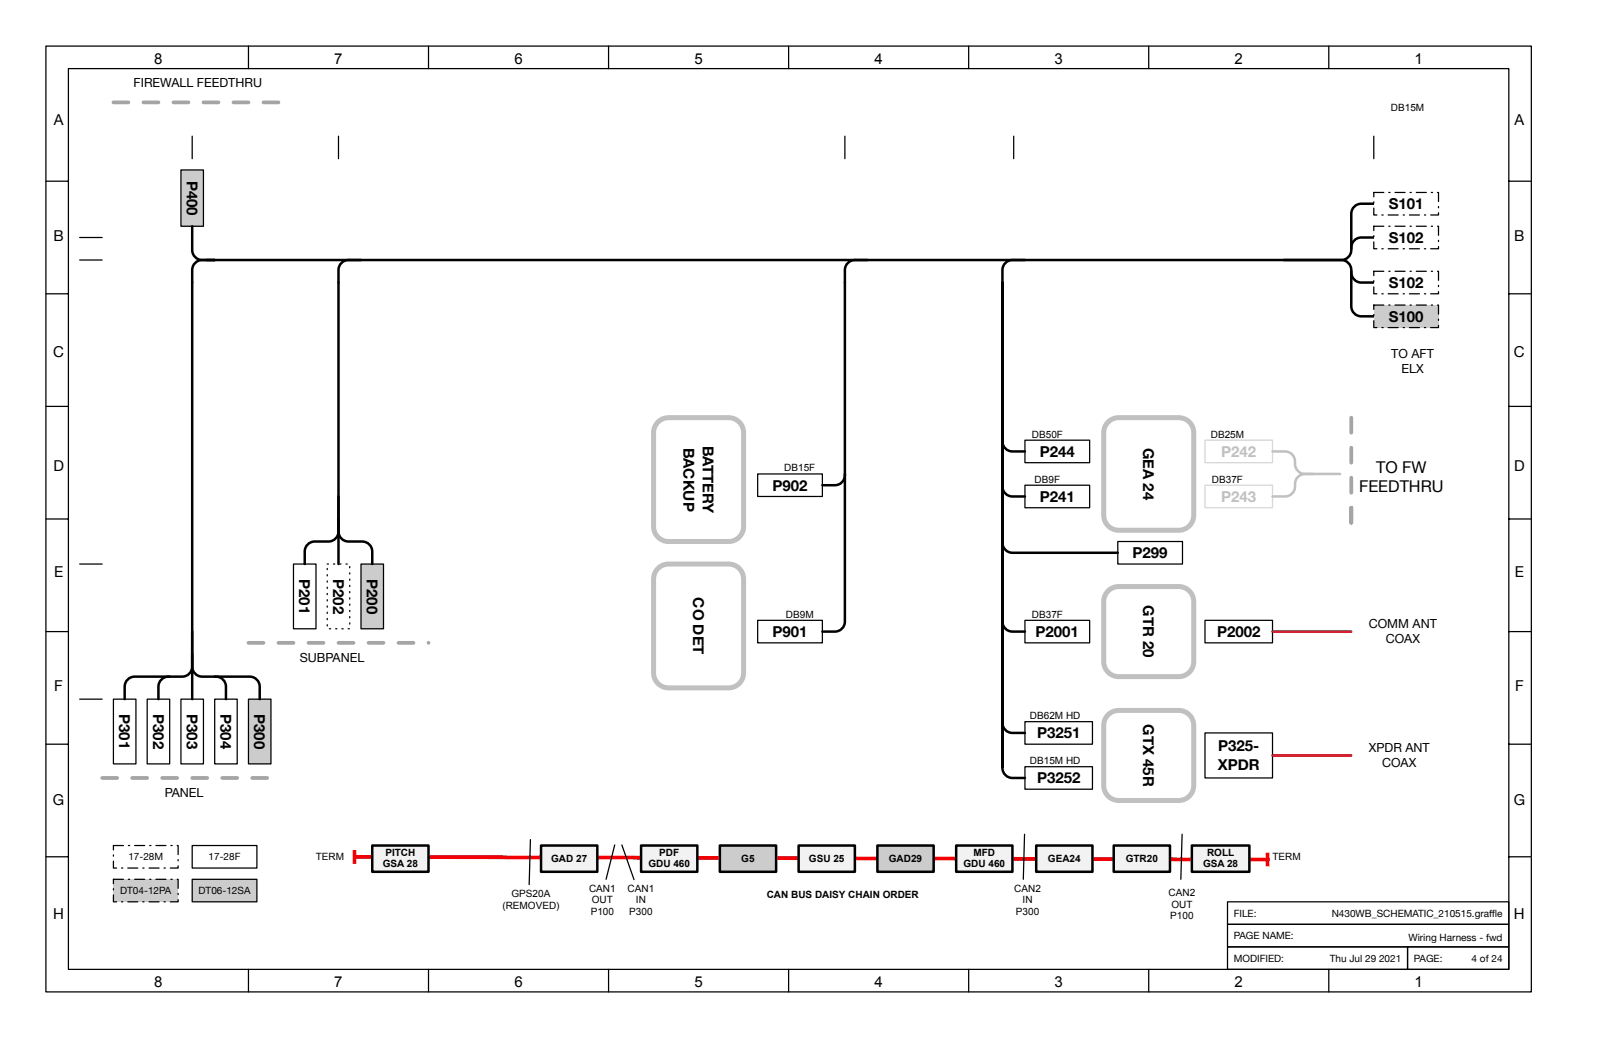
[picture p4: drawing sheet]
<svg xmlns="http://www.w3.org/2000/svg" width="432mm" height="279mm" viewBox="0 0 432 279" stroke-linecap="round" stroke-linejoin="round" font-family="sans-serif">
<path d="M30.4 187.3h6v17.3h-6z" fill="none" stroke="#000" stroke-width=".34"/>
<path d="M48.5 45.5h6v15.1h-6z" fill="#ccc"/>
<path d="M48.5 45.5h6v15.1h-6z" fill="none" stroke="#000" stroke-width=".34"/>
<path d="M39.4 187.3h6.1v17.3h-6.1z" fill="#fff"/>
<path d="M39.4 187.3h6.1v17.3h-6.1z" fill="none" stroke="#000" stroke-width=".34"/>
<path d="M48.5 187.3h6v17.3h-6z" fill="#fff"/>
<path d="M48.5 187.3h6v17.3h-6z" fill="none" stroke="#000" stroke-width=".34"/>
<path d="M57.5 187.3h6.1v17.3h-6.1z" fill="#fff"/>
<path d="M57.5 187.3h6.1v17.3h-6.1z" fill="none" stroke="#000" stroke-width=".34"/>
<path d="M66.6 187.3h6v17.3h-6z" fill="#ccc"/>
<path d="M66.6 187.3h6v17.3h-6z" fill="none" stroke="#000" stroke-width=".34"/>
<path d="M78.7 151.1h6v17.3h-6z" fill="#fff"/>
<path d="M78.7 151.1h6v17.3h-6z" fill="none" stroke="#000" stroke-width=".34"/>
<path d="M87.7 151.1h6v17.3h-6z" fill="#fff"/>
<path d="M87.7 151.1h6v17.3h-6z" fill="none" stroke="#000" stroke-width=".34" stroke-dasharray=".3 1.3"/>
<path d="M96.8 151.1h6v17.3h-6z" fill="#ccc"/>
<path d="M96.8 151.1h6v17.3h-6z" fill="none" stroke="#000" stroke-width=".34"/>
<path d="M297 113.1a4 4 0 0 1 2.9-1.2h16a4 4 0 0 1 4.1 4v22.1a4 4 0 0 1-4.1 4h-16a4 4 0 0 1-4.1-4v-22.1a4 4 0 0 1 1.2-2.8z" fill="#fff"/>
<path d="M297 113.1a4 4 0 0 1 2.9-1.2h16a4 4 0 0 1 4.1 4v22.1a4 4 0 0 1-4.1 4h-16a4 4 0 0 1-4.1-4v-22.1a4 4 0 0 1 1.2-2.8z" fill="none" stroke="#c0c0c0" stroke-width="1.3"/>
<path d="M297 158.3a4 4 0 0 1 2.9-1.2h16a4 4 0 0 1 4.1 4v16.1a4 4 0 0 1-4.1 4.1h-16a4 4 0 0 1-4.1-4.1v-16.1a4 4 0 0 1 1.2-2.8z" fill="#fff"/>
<path d="M297 158.3a4 4 0 0 1 2.9-1.2h16a4 4 0 0 1 4.1 4v16.1a4 4 0 0 1-4.1 4.1h-16a4 4 0 0 1-4.1-4.1v-16.1a4 4 0 0 1 1.2-2.8z" fill="none" stroke="#c0c0c0" stroke-width="1.3"/>
<path d="M297 191.5a4 4 0 0 1 2.9-1.2h16a4 4 0 0 1 4.1 4v16.1a4 4 0 0 1-4.1 4h-16a4 4 0 0 1-4.1-4v-16.1a4 4 0 0 1 1.2-2.8z" fill="#fff"/>
<path d="M297 191.5a4 4 0 0 1 2.9-1.2h16a4 4 0 0 1 4.1 4v16.1a4 4 0 0 1-4.1 4h-16a4 4 0 0 1-4.1-4v-16.1a4 4 0 0 1 1.2-2.8z" fill="none" stroke="#c0c0c0" stroke-width="1.3"/>
<path d="M274.7 117.9h17.4v6h-17.4z" fill="#fff"/>
<path d="M274.7 117.9h17.4v6h-17.4z" fill="none" stroke="#000" stroke-width=".34"/>
<path d="M274.7 130h17.4v6h-17.4z" fill="#fff"/>
<path d="M274.7 130h17.4v6h-17.4z" fill="none" stroke="#000" stroke-width=".34"/>
<path d="M323 117.9h18.1v6h-18.1z" fill="#fff"/>
<path d="M323 117.9h18.1v6h-18.1z" fill="none" stroke="#d6d6d6" stroke-width=".34"/>
<path d="M323 130h18.1v6h-18.1z" fill="#fff"/>
<path d="M323 130h18.1v6h-18.1z" fill="none" stroke="#d6d6d6" stroke-width=".34"/>
<path d="M299.6 145.1h17.3v6h-17.3z" fill="#fff"/>
<path d="M299.6 145.1h17.3v6h-17.3z" fill="none" stroke="#000" stroke-width=".34"/>
<path d="M323 166.2h18.1v6h-18.1z" fill="#fff"/>
<path d="M323 166.2h18.1v6h-18.1z" fill="none" stroke="#000" stroke-width=".34"/>
<path d="M274.7 166.2h17.4v6h-17.4z" fill="#fff"/>
<path d="M274.7 166.2h17.4v6h-17.4z" fill="none" stroke="#000" stroke-width=".34"/>
<path d="M323 196.3h18.1v12.1h-18.1z" fill="#fff"/>
<path d="M323 196.3h18.1v12.1h-18.1z" fill="none" stroke="#000" stroke-width=".34"/>
<path d="M274.7 193.3h18.1v6.1h-18.1z" fill="#fff"/>
<path d="M274.7 193.3h18.1v6.1h-18.1z" fill="none" stroke="#000" stroke-width=".34"/>
<path d="M274.7 205.4h18.1v6h-18.1z" fill="#fff"/>
<path d="M274.7 205.4h18.1v6h-18.1z" fill="none" stroke="#000" stroke-width=".34"/>
<path d="M176.4 113.1a4 4 0 0 1 2.8-1.2h16.1a4 4 0 0 1 4 4v25.1a4 4 0 0 1-4 4.1h-16.1a4 4 0 0 1-4-4.1v-25.1a4 4 0 0 1 1.2-2.8z" fill="#fff"/>
<path d="M176.4 113.1a4 4 0 0 1 2.8-1.2h16.1a4 4 0 0 1 4 4v25.1a4 4 0 0 1-4 4.1h-16.1a4 4 0 0 1-4-4.1v-25.1a4 4 0 0 1 1.2-2.8z" fill="none" stroke="#c0c0c0" stroke-width="1.3"/>
<path d="M176.4 152.3a4 4 0 0 1 2.8-1.2h16.1a4 4 0 0 1 4 4v25.2a4 4 0 0 1-4 4h-16.1a4 4 0 0 1-4-4v-25.2a4 4 0 0 1 1.2-2.8z" fill="#fff"/>
<path d="M176.4 152.3a4 4 0 0 1 2.8-1.2h16.1a4 4 0 0 1 4 4v25.2a4 4 0 0 1-4 4h-16.1a4 4 0 0 1-4-4v-25.2a4 4 0 0 1 1.2-2.8z" fill="none" stroke="#c0c0c0" stroke-width="1.3"/>
<path d="M203.1 127h17.3v6h-17.3z" fill="#fff"/>
<path d="M203.1 127h17.3v6h-17.3z" fill="none" stroke="#000" stroke-width=".34"/>
<path d="M203.1 166.2h17.3v6h-17.3z" fill="#fff"/>
<path d="M203.1 166.2h17.3v6h-17.3z" fill="none" stroke="#000" stroke-width=".34"/>
<path d="M341.1 120.9h3.3a2.79 2.79 0 0 1 2.7 3.4 2.68 2.68 0 0 0 2.7 2.7h9.4M351.9 127a4.3 4.3 0 0 0-4.2 1 4.1 4.1 0 0 0-.7 2.9 2.68 2.68 0 0 1-2.6 2.1h-3.3" fill="none" stroke="#c0c0c0" stroke-width=".67"/>
<path d="M341.1 169.2h21.1M341.1 202.4h21.1" fill="none" stroke="#b1001c" stroke-width=".67"/>
<path d="M368.2 54.6h-3.3a2.68 2.68 0 0 0-2.7 2.7v9.7a2.68 2.68 0 0 1-2.7 2.7h-304.2M344.1 69.7h15.4a2.68 2.68 0 0 1 2.7 2.6v9.8a2.68 2.68 0 0 0 2.7 2.6h3.3M362.2 72.7a2.71 2.71 0 0 0 2.7 3h3.3M368.2 63.6h-3.3a2.71 2.71 0 0 0-2.7 3" fill="none" stroke="#000" stroke-width=".67"/>
<path d="M368.2 51.6h17.4v6h-17.4z" fill="#fff"/>
<path d="M368.2 51.6h17.4v6h-17.4z" fill="none" stroke="#000" stroke-width=".34" stroke-dasharray="2.7 1.3 .3 1.3"/>
<path d="M368.2 60.6h17.4v6h-17.4z" fill="#fff"/>
<path d="M368.2 60.6h17.4v6h-17.4z" fill="none" stroke="#000" stroke-width=".34" stroke-dasharray="2.7 1.3 .3 1.3"/>
<path d="M368.2 72.7h17.4v6h-17.4z" fill="#fff"/>
<path d="M368.2 72.7h17.4v6h-17.4z" fill="none" stroke="#000" stroke-width=".34" stroke-dasharray="2.7 1.3 .3 1.3"/>
<path d="M368.2 81.7h17.4v6.1h-17.4z" fill="#ccc"/>
<path d="M368.2 81.7h17.4v6.1h-17.4z" fill="none" stroke="#000" stroke-width=".34" stroke-dasharray="2.7 1.3 .3 1.3"/>
<g fill="none" stroke="#000" stroke-width=".67">
<path d="M51.5 60.6v6.4a2.68 2.68 0 0 0 2.7 2.7h3.3h-3.3a2.68 2.68 0 0 0-2.7 2.6v106.3a2.68 2.68 0 0 0 2.7 2.7h12.7a2.68 2.68 0 0 1 2.7 2.6v3.4M96.8 69.7h-3.4a2.68 2.68 0 0 0-2.7 2.6v70.1a2.68 2.68 0 0 0 2.7 2.7h3.7a2.68 2.68 0 0 1 2.7 2.6v3.4M232.5 69.7h-3.4a2.68 2.68 0 0 0-2.6 2.6v94.2a2.68 2.68 0 0 1-2.7 2.7h-3.4M274.7 69.7h-3.3a2.68 2.68 0 0 0-2.7 2.6v3.4M268.7 117.9a2.71 2.71 0 0 0 2.7 3h3.3M90.7 133v9.4a2.68 2.68 0 0 1-2.7 2.7h-3.6a2.68 2.68 0 0 0-2.7 2.6v3.4M90.7 139v12.1M226.5 127a2.71 2.71 0 0 1-2.7 3h-3.4M268.7 130a2.71 2.71 0 0 0 2.7 3h3.3M268.7 145.1a2.71 2.71 0 0 0 2.7 3h28.2M51.5 169.2v9.4a2.68 2.68 0 0 1-2.7 2.7h-12.7a2.68 2.68 0 0 0-2.7 2.6v3.4M51.5 175.2v12.1"/>
<path d="M268.7 166.2a2.71 2.71 0 0 0 2.7 3h3.3M45.5 181.3a2.71 2.71 0 0 0-3 2.6v3.4M57.5 181.3a2.71 2.71 0 0 1 3.1 2.6v3.4M268.7 193.3a2.71 2.71 0 0 0 2.7 3h3.3M268.7 205.4v-129.7v130a2.68 2.68 0 0 0 2.7 2.7h3.3"/>
</g>
<path d="M30.4 27.4h48.3M362.2 111.9v30.1v-9M66.6 172.2h48.3M27.4 208.4h48.2" fill="none" stroke="#a5a5a5" stroke-width="1" stroke-dasharray="4 4"/>
<path d="M51.5 36.5v6M90.7 36.5v6M226.5 36.5v6M271.7 36.5v6M368.2 36.5v6M21.4 63.6h6M21.4 69.7h6M21.4 151.1h6M21.4 187.3h6" fill="none" stroke="#000" stroke-width=".34"/>
<path d="M95 229.5l244.8 .8" fill="none" stroke="#f00" stroke-width="1"/>
<path d="M95 227.7v3.7M339.8 228.4v3.7" fill="none" stroke="#f00" stroke-width="1" stroke-linecap="butt"/>
<path d="M277.7 226.5h15.1v7h-15.1z" fill="#f2f2f2"/>
<path d="M277.7 226.5h15.1v7h-15.1z" fill="none" stroke="#000" stroke-width=".67"/>
<path d="M171.8 226.5h15.1v7h-15.1z" fill="#f2f2f2"/>
<path d="M171.8 226.5h15.1v7h-15.1z" fill="none" stroke="#000" stroke-width=".67"/>
<path d="M145 226.5h15.1v7h-15.1z" fill="#f2f2f2"/>
<path d="M145 226.5h15.1v7h-15.1z" fill="none" stroke="#000" stroke-width=".67"/>
<path d="M319.5 226.5h15.4v7h-15.4z" fill="#f2f2f2"/>
<path d="M319.5 226.5h15.4v7h-15.4z" fill="none" stroke="#000" stroke-width=".67"/>
<path d="M99.8 226.5h15.1v7h-15.1z" fill="#f2f2f2"/>
<path d="M99.8 226.5h15.1v7h-15.1z" fill="none" stroke="#000" stroke-width=".67"/>
<path d="M214.1 226.5h15v7h-15z" fill="#f2f2f2"/>
<path d="M214.1 226.5h15v7h-15z" fill="none" stroke="#000" stroke-width=".67"/>
<path d="M298.5 226.5h15.1v7h-15.1z" fill="#f2f2f2"/>
<path d="M298.5 226.5h15.1v7h-15.1z" fill="none" stroke="#000" stroke-width=".67"/>
<path d="M164.8 226.3l-2.4 9.2M166.7 226.3l3.2 9.3M274.6 223.5l-.3 12" fill="none" stroke="#000" stroke-width=".34"/>
<path d="M256.3 226.5h15.1v7h-15.1z" fill="#f2f2f2"/>
<path d="M256.3 226.5h15.1v7h-15.1z" fill="none" stroke="#000" stroke-width=".67"/>
<path d="M316.8 223.5l-.3 12" fill="none" stroke="#000" stroke-width=".34"/>
<path d="M192.9 226.5h15.1v7h-15.1z" fill="#ccc"/>
<path d="M192.9 226.5h15.1v7h-15.1z" fill="none" stroke="#000" stroke-width=".67"/>
<path d="M235.2 226.5h15.1v7h-15.1z" fill="#ccc"/>
<path d="M235.2 226.5h15.1v7h-15.1z" fill="none" stroke="#000" stroke-width=".67"/>
<path d="M142.2 224.9l-.4 12.1" fill="none" stroke="#000" stroke-width=".34"/>
<path d="M30.4 226.5h17.3v6h-17.3z" fill="#fff"/>
<path d="M30.4 226.5h17.3v6h-17.3z" fill="none" stroke="#000" stroke-width=".34" stroke-dasharray="2.7 1.3 .3 1.3"/>
<path d="M30.4 235.5h17.3v6.1h-17.3z" fill="#ccc"/>
<path d="M30.4 235.5h17.3v6.1h-17.3z" fill="none" stroke="#000" stroke-width=".34" stroke-dasharray="2.7 1.3 .3 1.3"/>
<path d="M51.5 226.5h17.4v6h-17.4z" fill="#fff"/>
<path d="M51.5 226.5h17.4v6h-17.4z" fill="none" stroke="#000" stroke-width=".34"/>
<path d="M51.5 235.5h17.4v6.1h-17.4z" fill="#ccc"/>
<path d="M12.3 12.3h398.1v253.4h-398.1zM51.5 235.5h17.4v6.1h-17.4z" fill="none" stroke="#000" stroke-width=".34"/>
<path d="M404.4 229.5h6z" fill="#fff"/>
<g fill="none" stroke="#000" stroke-width=".34">
<path d="M18.3 18.4h386.1v241.3h-386.1zM66.6 12.3v6.1M114.9 12.3v6.1M163.1 12.3v6.1M211.4 12.3v6.1M259.6 12.3v6.1M307.9 12.3v6.1M356.2 12.3v6.1M12.3 48.5h6M404.4 48.5h6M12.3 78.7h6M404.4 78.7h6"/>
<path d="M12.3 108.9h6M404.4 108.9h6M12.3 139h6M404.4 139h6M12.3 169.2h6M404.4 169.2h6M12.3 199.4h6M404.4 199.4h6M12.3 229.5h6M404.4 229.5h6M66.6 259.7v6M114.9 259.7v6"/>
<path d="M163.1 259.7v6M211.4 259.7v6M259.6 259.7v6M307.9 259.7v6M329 247.6h75.4v6h-75.4zM329 241.6h75.4v6h-75.4zM329 253.6h48.3v6.1h-48.3zM356.2 259.7v6M377.3 253.6h27.1v6.1h-27.1z"/>
</g>
<g font-size="4.4">
<text x="364.3" y="131.8">FEEDTHRU</text>
<text x="368.8" y="126.6">TO FW</text>
</g>
<g font-size="4">
<text x="41.3" y="17">8</text>
<text x="89.6" y="17">7</text>
<text x="137.9" y="17">6</text>
<text x="186.1" y="17">5</text>
<text x="234.4" y="17">4</text>
<text x="282.6" y="17">3</text>
<text x="330.9" y="17">2</text>
<text x="379.2" y="17">1</text>
<text x="14.4" y="33.5">A</text>
<text x="405.9" y="33.5">A</text>
<text x="50.1" y="48.4" transform="rotate(90 50.1 48.4)">P400</text>
<text x="372.2" y="56">S101</text>
<text x="14.3" y="64.5">B</text>
<text x="372.2" y="65.1">S102</text>
<text x="405.9" y="64.5">B</text>
<text x="372.2" y="77.1">S102</text>
<text x="372.2" y="86.2">S100</text>
<text x="14.3" y="95.5">C</text>
<text x="405.8" y="95.5">C</text>
<text x="183.2" y="119.9" transform="rotate(90 183.2 119.9)">BACKUP</text>
<text x="188.4" y="119.4" transform="rotate(90 188.4 119.4)">BATTERY</text>
<text x="306.4" y="120" transform="rotate(90 306.4 120)">GEA 24</text>
<text x="278.7" y="122.4">P244</text>
<text x="14.3" y="126.1">D</text>
<text x="207.1" y="131.4">P902</text>
<text x="405.8" y="126.1">D</text>
<text x="278.7" y="134.4">P241</text>
<text x="303.6" y="149.5">P299</text>
<text x="14.5" y="154.6">E</text>
<text x="80.2" y="155.1" transform="rotate(90 80.2 155.1)">P201</text>
<text x="89.3" y="155.1" transform="rotate(90 89.3 155.1)">P202</text>
<text x="98.3" y="155.1" transform="rotate(90 98.3 155.1)">P200</text>
<text x="406" y="154.6">E</text>
<text x="185.8" y="160" transform="rotate(90 185.8 160)">CO DET</text>
<text x="306.4" y="162.2" transform="rotate(90 306.4 162.2)">GTR 20</text>
<text x="207.1" y="170.6">P901</text>
<text x="277.6" y="170.6">P2001</text>
<text x="326.2" y="170.6">P2002</text>
<text x="14.6" y="185.1">F</text>
<text x="406.1" y="185.1">F</text>
<text x="32" y="191.3" transform="rotate(90 32 191.3)">P301</text>
<text x="41" y="191.3" transform="rotate(90 41 191.3)">P302</text>
<text x="50.1" y="191.3" transform="rotate(90 50.1 191.3)">P303</text>
<text x="59.1" y="191.3" transform="rotate(90 59.1 191.3)">P304</text>
<text x="68.2" y="191.3" transform="rotate(90 68.2 191.3)">P300</text>
<text x="278" y="197.8">P3251</text>
<text x="306.4" y="194" transform="rotate(90 306.4 194)">GTX 45R</text>
<text x="326.5" y="201.2">P325-</text>
<text x="278" y="209.9">P3252</text>
<text x="326.4" y="206.4">XPDR</text>
<text x="14.2" y="215.7">G</text>
<text x="405.7" y="215.7">G</text>
<text x="14.3" y="246.2">H</text>
<text x="405.8" y="246.2">H</text>
<text x="41.3" y="264.4">8</text>
<text x="89.6" y="264.4">7</text>
<text x="137.9" y="264.4">6</text>
<text x="186.1" y="264.4">5</text>
<text x="234.4" y="264.4">4</text>
<text x="282.6" y="264.4">3</text>
<text x="330.9" y="264.4">2</text>
<text x="379.2" y="264.4">1</text>
</g>
<g font-size="4" fill="#c0c0c0">
<text x="327.3" y="122.4">P242</text>
<text x="327.3" y="134.4">P243</text>
</g>
<g font-size="3.4">
<text x="35.8" y="23.4">FIREWALL FEEDTHRU</text>
<text x="372.9" y="95.8">TO AFT</text>
<text x="375.6" y="99.9">ELX</text>
<text x="366.9" y="168.2">COMM ANT</text>
<text x="371.4" y="172.3">COAX</text>
<text x="80.3" y="177.2">SUBPANEL</text>
<text x="366.9" y="201.4">XPDR ANT</text>
<text x="370.4" y="205.5">COAX</text>
<text x="44.1" y="213.4">PANEL</text>
</g>
<g font-size="2.7">
<text x="372.8" y="29.7">DB15M</text>
<text x="276.6" y="117.2">DB50F</text>
<text x="324.5" y="117.2">DB25M</text>
<text x="210.2" y="126.3">DB15F</text>
<text x="277.3" y="129.3">DB9F</text>
<text x="324.8" y="129.3">DB37F</text>
<text x="210.7" y="165.5">DB9M</text>
<text x="276.6" y="165.5">DB37F</text>
<text x="276.1" y="192.6">DB62M HD</text>
<text x="276.1" y="204.7">DB15M HD</text>
<text x="34.4" y="230.5">17-28M</text>
<text x="55.9" y="230.5">17-28F</text>
<text x="84.7" y="230.3">TERM</text>
<text x="102.6" y="232.4">GSA 28</text>
<text x="103.3" y="229.3">PITCH</text>
<text x="147.7" y="230.8">GAD 27</text>
<text x="173.8" y="232.4">GDU 460</text>
<text x="176.7" y="229.3">PDF</text>
<text x="198.7" y="230.8">G5</text>
<text x="216.8" y="230.8">GSU 25</text>
<text x="238.2" y="230.8">GAD29</text>
<text x="258.2" y="232.4">GDU 460</text>
<text x="260.9" y="229.3">MFD</text>
<text x="280.9" y="230.8">GEA24</text>
<text x="301.7" y="230.8">GTR20</text>
<text x="322.4" y="232.4">GSA 28</text>
<text x="323.5" y="229.3">ROLL</text>
<text x="341" y="230.3">TERM</text>
<text x="32.2" y="239.5">DT04-12PA</text>
<text x="53.2" y="239.5">DT06-12SA</text>
<text x="157.9" y="238.8">CAN1</text>
<text x="168.2" y="238.8">CAN1</text>
<text x="271.8" y="238.8">CAN2</text>
<text x="134.7" y="243.5">(REMOVED)</text>
<text x="137.1" y="240.4">GPS20A</text>
<text x="158.3" y="245">P100</text>
<text x="158.6" y="241.9">OUT</text>
<text x="168.7" y="245">P300</text>
<text x="170.5" y="241.9">IN</text>
<text x="205.5" y="240.5">CAN BUS DAISY CHAIN ORDER</text>
<text x="272.3" y="245">P300</text>
<text x="274.1" y="241.9">IN</text>
<text x="313.2" y="240.1">CAN2</text>
<text x="314" y="243.2">OUT</text>
<text x="330.7" y="245.6">FILE:</text>
<text x="356.9" y="245.6">N430WB_SCHEMATIC_210515.grafe</text>
<text x="399.2" y="245.6">f</text>
<text x="399.2" y="245.6">l</text>
<text x="313.7" y="246.3">P100</text>
<text x="330.7" y="251.6">PAGE NAME:</text>
<text x="377.5" y="252">Wiring Harness - fwd</text>
<text x="330.7" y="257.6">MODIFIED:</text>
<text x="356.4" y="257.6">Thu Jul 29 2021</text>
<text x="378.9" y="257.6">PAGE:</text>
<text x="394.4" y="257.6">4 of 24</text>
</g>
</svg>
